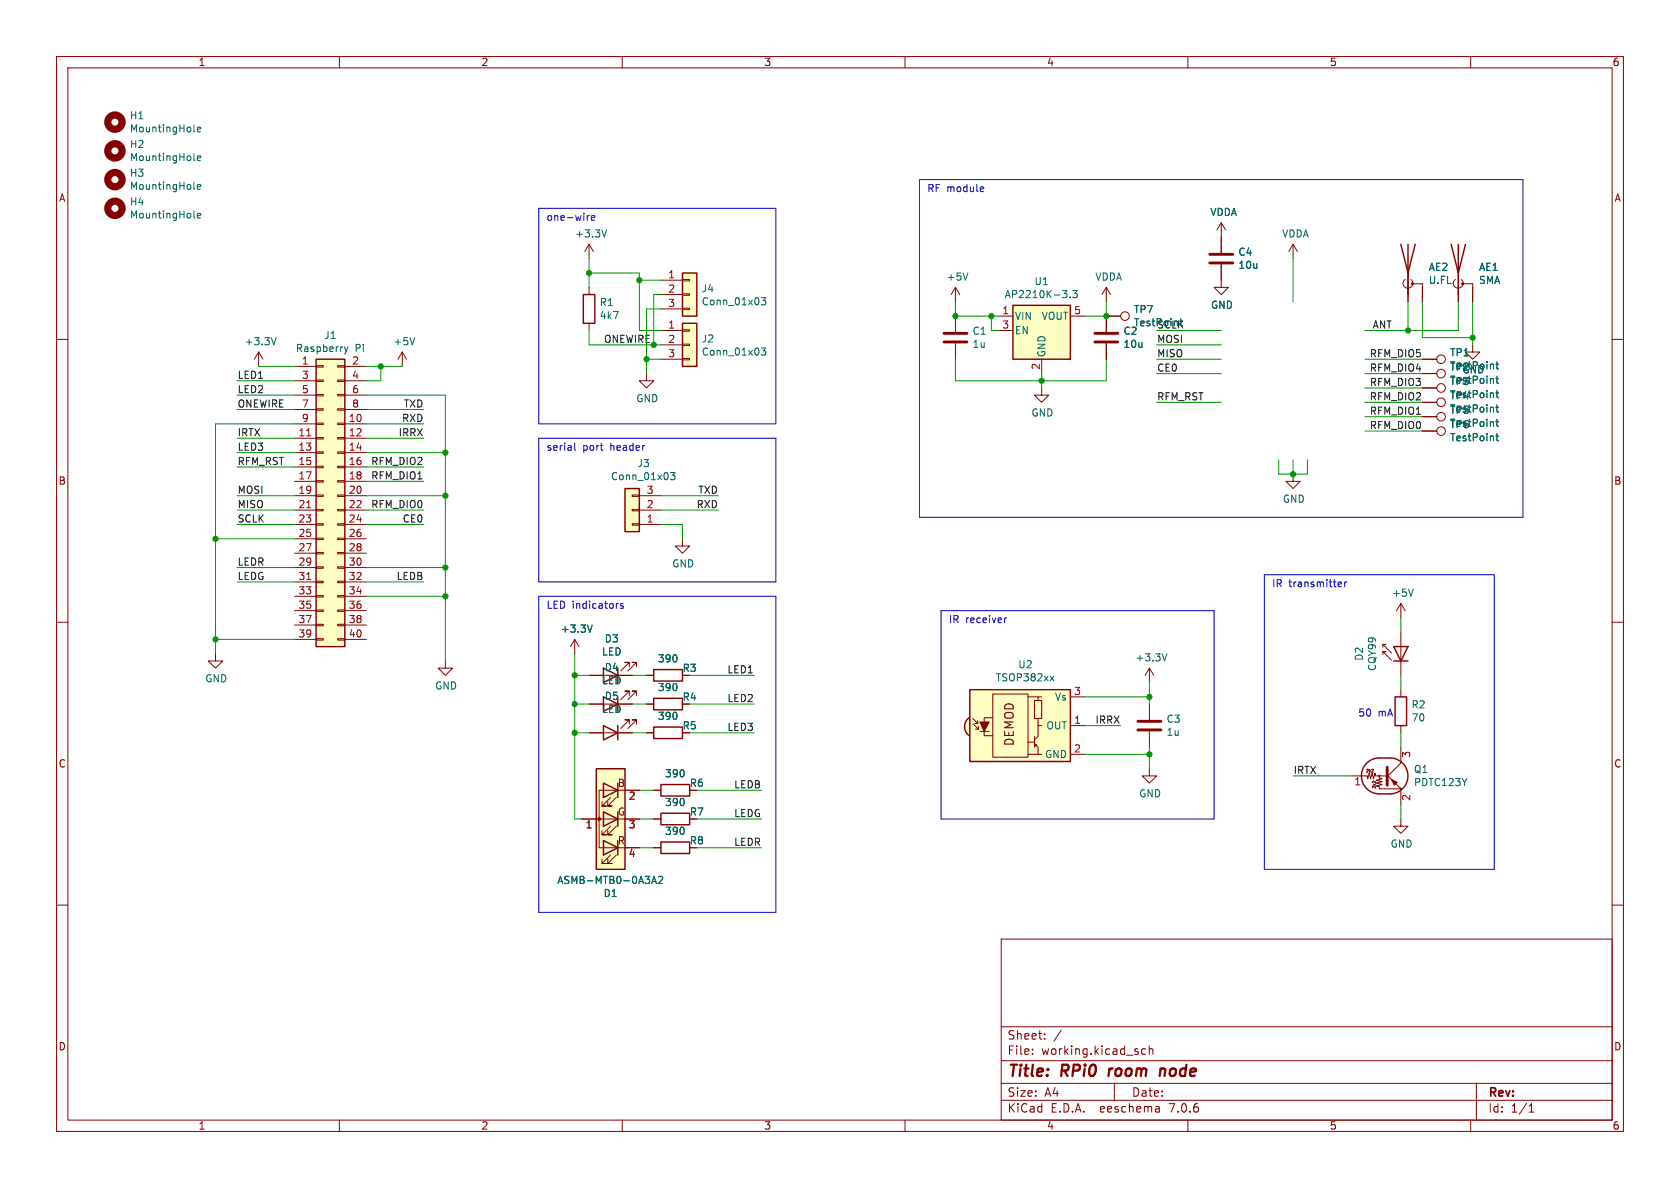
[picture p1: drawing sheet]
<svg xmlns="http://www.w3.org/2000/svg" width="297mm" height="210mm" viewBox="0 0 297 210" stroke-linecap="round" stroke-linejoin="round" font-family="sans-serif">
<g fill="none" stroke="#840000" stroke-width=".18">
<path d="M10 10h277v190h-277zM12 12h273v186h-273zM60 10v2M110 10v2M160 10v2M210 10v2M260 10v2M215.9 39.4v5.3M215.9 39.4l-.8 1.2M215.9 39.4l.8 1.2M10 60h2M104.1 43.2v2.5"/>
<path d="M104.1 50.8v1.3M104.1 57.2v1.2M104.1 43.2l-.7 1.3M104.1 43.2l.8 1.3M116.8 58.4h3.8M116.8 49.5h3.8M116.8 52.1h3.8M116.8 54.6h3.8M120.6 58.3h1.3v.2h-1.3zM120.6 54.5h1.3v.2h-1.3zM120.6 51.9h1.3v.3h-1.3zM120.6 49.4h1.3v.3h-1.3z"/>
<path d="M168.9 50.8l-.8 1.3M168.9 50.8v2.5M168.9 55.9v2.8M168.9 50.8l.8 1.3M176.5 55.9h2.6M176.5 58.4h2.6M189.2 55.9h2.6M195.6 50.8l-.8 1.3M195.6 50.8v2.5M195.6 50.8l.7 1.3M198.1 55.9h-2.5v2.8M215.9 46.7v4.1h1.3l-1.3 1.3-1.3-1.3h1.3"/>
<path d="M228.6 43.2l-.8 1.3M228.6 43.2v2.5M228.6 43.2l.8 1.3M248.4 49.4a.85 .85 0 0 0-.1 1.3 .85 .85 0 0 0 1.2 0 .85 .85 0 0 0-.1-1.3M248.9 48.3v5M249.7 50.2h1.8v3.1M257.3 49.4a.85 .85 0 0 0-.1 1.3 .85 .85 0 0 0 1.2 0 .85 .85 0 0 0-.1-1.3M257.8 48.3v5M258.6 50.2h1.7v3.1M285 60h2M45.7 62.2l-.7 1.3M45.7 62.2v2.6"/>
<path d="M45.7 62.2l.8 1.3M52.1 64.8h3.8M52.1 74.9h3.8M52.1 77.5h3.8M52.1 67.3h3.8M52.1 69.9h3.8M52.1 72.4h3.8M55.9 79.9h1.2v.2h-1.2zM55.9 77.3h1.2v.3h-1.2zM55.9 74.8h1.2v.3h-1.2zM55.9 72.3h1.2v.2h-1.2zM55.9 69.7h1.2v.3h-1.2z"/>
<path d="M55.9 67.2h1.2v.2h-1.2zM55.9 64.6h1.2v.3h-1.2zM59.7 79.9h1.3v.2h-1.3zM59.7 77.3h1.3v.3h-1.3zM59.7 74.8h1.3v.3h-1.3zM59.7 72.3h1.3v.2h-1.3zM59.7 69.7h1.3v.3h-1.3zM59.7 67.2h1.3v.2h-1.3zM59.7 64.6h1.3v.3h-1.3zM61 64.8h3.8M61 74.9h3.8M61 77.5h3.8"/>
<path d="M61 67.3h3.8M61 69.9h3.8M61 72.4h3.8M71.1 62.2l-.7 1.3M71.1 62.2v2.6M71.1 62.2l.8 1.3M114.3 66v1.3h1.3l-1.3 1.3-1.3-1.3h1.3M116.8 63.5h3.8M116.8 61h3.8M120.6 63.4h1.3v.2h-1.3zM120.6 60.8h1.3v.3h-1.3zM168.9 60.7v2.8"/>
<path d="M184.1 68.6v1.3h1.3l-1.3 1.2-1.2-1.2h1.2M184.1 63.5v2.5M195.6 60.7v2.8M251.5 68.6h2.5M251.5 63.5h2.5M251.5 66h2.5M251.5 71.1h2.5M251.5 76.2h2.5M251.5 73.7h2.5M260.3 61v1.2h1.3l-1.3 1.3-1.2-1.3h1.2M52.1 80h3.8M52.1 82.6h3.8"/>
<path d="M52.1 85.1h3.8M52.1 87.6h3.8M52.1 90.2h3.8M52.1 92.7h3.8M52.1 95.3h3.8M52.1 97.8h3.8M55.9 97.7h1.2v.2h-1.2zM55.9 95.1h1.2v.3h-1.2zM55.9 92.6h1.2v.2h-1.2zM55.9 90h1.2v.3h-1.2zM55.9 87.5h1.2v.3h-1.2zM55.9 85h1.2v.2h-1.2z"/>
<path d="M55.9 82.4h1.2v.3h-1.2zM59.7 97.7h1.3v.2h-1.3zM59.7 95.1h1.3v.3h-1.3zM59.7 92.6h1.3v.2h-1.3zM59.7 90h1.3v.3h-1.3zM59.7 87.5h1.3v.3h-1.3zM59.7 85h1.3v.2h-1.3zM59.7 82.4h1.3v.3h-1.3zM61 80h3.8M61 82.6h3.8M61 85.1h3.8M61 87.6h3.8"/>
<path d="M61 90.2h3.8M61 92.7h3.8M61 95.3h3.8M61 97.8h3.8M111.8 87.5h1.2v.3h-1.2zM111.8 90h1.2v.3h-1.2zM111.8 92.6h1.2v.2h-1.2zM113 87.6h3.8M113 90.2h3.8M113 92.7h3.8M120.6 95.3v1.2h1.3l-1.3 1.3-1.2-1.3h1.2M228.6 83.8v1.3h1.3l-1.3 1.3-1.3-1.3h1.3"/>
<path d="M10 110h2M38.1 115.6v1.2h1.3l-1.3 1.3-1.3-1.3h1.3M52.1 100.3h3.8M52.1 102.9h3.8M52.1 105.4h3.8M52.1 108h3.8M52.1 110.5h3.8M52.1 113h3.8M55.9 112.9h1.2v.3h-1.2zM55.9 110.4h1.2v.2h-1.2zM55.9 107.8h1.2v.3h-1.2zM55.9 105.3h1.2v.2h-1.2z"/>
<path d="M55.9 102.7h1.2v.3h-1.2zM55.9 100.2h1.2v.3h-1.2zM59.7 112.9h1.3v.3h-1.3zM59.7 110.4h1.3v.2h-1.3zM59.7 107.8h1.3v.3h-1.3zM59.7 105.3h1.3v.2h-1.3zM59.7 102.7h1.3v.3h-1.3zM59.7 100.2h1.3v.3h-1.3zM61 100.3h3.8M61 102.9h3.8M61 105.4h3.8M61 108h3.8"/>
<path d="M61 110.5h3.8M61 113h3.8M78.7 116.8v1.3h1.3l-1.3 1.3-1.2-1.3h1.2M101.6 113l-.8 1.3M101.6 113v2.6M101.6 113l.8 1.3M104.1 119.4h2.6M109.2 119.4h2.6M111.3 117.9v-.8h-.8h.8l-1.6 1.5M112.5 117.9v-.8h-.7h.7l-1.5 1.5M114.3 119.4h1.3M203.2 118.1l-.8 1.3"/>
<path d="M203.2 118.1v2.6M203.2 118.1l.8 1.3M244.5 115.7v-.5h.5h-.5l1.5 1.5M244.5 113.9v.5M245 113.9h-.5l1.5 1.5M247.6 106.7v2.5M247.6 111.8v7.6M247.6 106.7l-.7 1.3M247.6 106.7l.8 1.3M285 110h2M104.1 129.5h7.7M104.1 124.5h2.6"/>
<path d="M109.2 124.5h2.6M111.3 128v-.7h-.8h.8l-1.6 1.5M111.3 122.9v-.7h-.8h.8l-1.6 1.5M112.5 128v-.7h-.7h.7l-1.5 1.5M112.5 122.9v-.7h-.7h.7l-1.5 1.5M113 139.7h-7.1v10.2h7.1M114.3 129.5h1.3M114.3 124.5h1.3M115.6 139.7h1.2M172 127l.8 .9M172.1 128l.9 .9M172.3 127.9h.5"/>
<path d="M172.5 128.9h.5M172.8 127.4v.5M173 128.4v.5M173.2 129.3h1.7M175.5 122.7h6.2v11.2h-6.2zM175.5 126.9h-1.5v3.1h1.5M181.7 133.4h1.8M181.7 123.2h1.8M181.7 131.2h1.2M182.9 123.8h1.2v3.2h-1.2zM182.9 131.4l.6 .7v1.3h.6M182.9 130.2v1.9"/>
<path d="M183.3 131.6v.2h-.3M183.5 127v1.3M184.1 123.2h-.6v.6M184.1 128.3h-.6v1.9l-.6 .6M189.2 133.4h2.6M189.2 123.2h2.6M189.2 128.3h2.6M203.2 135.9v1.3h1.3l-1.3 1.2-1.3-1.2h1.3M203.2 124.5v2.8M203.2 129.3v2.8M238.8 137.2h2.9l.1 .5 .3-1 .2 1 .3-1 .2 1 .3-1 .1 .5h1.9M241.6 136h.2"/>
<path d="M242.1 136v.5M242.5 136h.2l.1 .1-.3 .4h.3M242.7 138.8h.5M242.7 139v.3M243.2 138.1v.3l-.4-.3-.1 .1v.2M245.1 136.9l2.5 2.5h-3.8v-.3l-.5-.2 1-.2-1-.3 1-.2-1-.3 1-.2-.5-.2v-.3M247.6 132.1v2.8l-2.5 2.5M247.6 121.9v1.3M247.6 128.3v1.2M247.6 139.7v2.5M10 160h2M102.9 144.8h10.1"/>
<path d="M106.7 151.1h.1M107.9 141l-1.5 1.5h.8h-.8v-.8M107.9 146.1l-1.5 1.5h.8h-.8v-.8M107.9 151.1l-1.5 1.6h.8h-.8v-.8M109 141l-1.6 1.5h.8h-.8v-.8M109 146.1l-1.6 1.5h.8h-.8v-.8M109 151.1l-1.6 1.6h.8h-.8v-.8M115.6 144.8h1.2M115.6 149.9h1.2M247.6 144.8v1.3h1.3l-1.3 1.2-1.2-1.2h1.2M285 160h2M177 166h108v32h-108z"/>
<path d="M60 198v2M110 198v2M160 198v2M177 194.5h108M177 191.5h108M177 187.5h108M177 181.5h108M182.5 186.3v.1M182.5 185.5v.1M184.7 183.6v.1M184.7 182.8v.1M187.6 182.1l-1.3 2"/>
<path d="M197 191.5v3M202.5 185.5l-.4-.1-.3 .3v.4l.2 .2h.5M203.2 185.5l.2-.1 .3 .1 .1 .9M203.2 184.9v1.5M204.9 195.7l.1 .9M205 196.5l-.2 .1M205 196h-.2M210 198v2M260 198v2M261 191.5v6.5M270.3 196.6h.9M270.3 195.5l.4-.4v1.5"/>
<circle cx="198.9" cy="55.9" r=".76"/>
<circle cx="254.8" cy="66" r=".76"/>
<circle cx="254.8" cy="68.6" r=".76"/>
<circle cx="254.8" cy="63.5" r=".76"/>
<circle cx="254.8" cy="71.1" r=".76"/>
<circle cx="254.8" cy="76.2" r=".76"/>
<circle cx="254.8" cy="73.7" r=".76"/>
<circle cx="243.8" cy="137.2" r=".13"/>
<circle cx="247.6" cy="139.4" r=".13"/>
</g>
<path d="M196.1 188.9l-.1 1.3M205.2 188.9l-.2 1.3M205.9 189a.57 .57 0 0 0-.7 .1M206 189.2l-.1 1" fill="none" stroke="#840000" stroke-width=".4"/>
<g fill="none" stroke="#840000" stroke-width="1.3">
<circle cx="20.3" cy="26.7" r="1.27"/>
<circle cx="20.3" cy="36.8" r="1.27"/>
<circle cx="20.3" cy="31.7" r="1.27"/>
<circle cx="20.3" cy="21.6" r="1.27"/>
</g>
<g fill="none" stroke="#006464" stroke-width=".18">
<path d="M34.3 38.4l.2 .2M34.3 33.3l.2 .2M34.3 23.1l.2 .2M34.3 28.2l.2 .2M34.9 38.1l.6-.1-.1-.2-.3-.1-.2 .2v.6h.5M34.9 22.9l.6-.1-.1-.3h-.3l-.2 .1v.7h.5M34.9 28l.6-.2-.1-.2-.3-.1-.2 .2v.6h.5M34.9 33l.6-.1-.1-.2-.3-.1-.2 .2v.6h.5M48.8 59.7l-.4 1.3M73.3 59.7l-.4 1.3M107.2 40.6l-.4 1.3M134.6 52.6h.8l-.5 .5 .4 .1v.6l-.2 .1-.5-.1"/>
<path d="M171.1 48.3l-.4 1.2M187.8 51.4h.8l-.4 .4M188.6 52v.5M189.2 52.5v.1M189.7 51.4h.7l-.4 .4 .4 .2v.5l-.2 .1-.5-.1M60.9 61.3l.3 .8M61.2 62.1l-.3 .5M61.5 61.3l-.3 .8M134.6 61.5h.8l-.5 .5 .4 .1v.6l-.2 .1-.5-.1M264.4 69.5h.5M264.4 64.4h.5M264.4 66.9h.5"/>
<path d="M264.4 72h.5M264.4 77.1h.5M264.4 74.5h.5M264.6 64v1l.3 .2M264.6 66.5v1.1l.3 .2M264.6 69v1.1l.3 .2M264.6 71.6v1.1l.3 .1M264.6 74.1v1.1l.3 .2M264.6 76.7v1l.3 .2M118.5 83.5h.8l-.4 .5 .4 .1v.6l-.2 .1-.6-.1M104.7 110.5l-.4 1.3M185.7 119.5l.6 .9"/>
<path d="M186.3 119.5l-.6 .9M206.3 115.6l-.4 1.2M249.8 104.1l-.4 1.3M115.2 156.2l.4-1.3 .5 1.3M115.3 155.8h.6M116.4 155l.5-.1 .2 .4-.7 .9h.7"/>
</g>
<g fill="none" stroke="#840000" stroke-width=".25">
<path d="M103.1 52.1h2.1v5.1h-2.1zM120.6 57.2h2.6v7.6h-2.6zM120.6 48.3h2.6v7.6h-2.6zM179.1 54h10.1v9.5h-10.1zM247.6 43.2l1.3 5.1 1.3-5.1M248.9 43.2v8.9M256.5 43.2l1.3 5.1 1.3-5.1M257.8 43.2v8.9M55.9 63.5h5.1v50.8h-5.1zM110.5 86.4h2.5v7.6h-2.5zM106.7 118.1l2.5 1.3-2.5 1.3zM109.2 118.1v2.6"/>
<path d="M115.6 118.4h5v2h-5zM246.4 114.3h2.5l-1.3 2.5zM246.4 116.8h2.5M105.4 135.9h5.1v17.8h-5.1zM106.7 128.3l2.5 1.2-2.5 1.3zM106.7 123.2l2.5 1.3-2.5 1.2zM106.7 138.4l2.5 1.3-2.5 1.3zM109.2 123.2v2.5M109.2 128.3v2.5M109.2 138.4v2.6M115.6 123.4h5v2.1h-5zM115.6 128.5h5v2.1h-5z"/>
<path d="M116.8 138.7h5.1v2h-5.1zM171.3 126.9a1.97 1.97 0 0 0 0 3.1M171.4 121.9h17.8v12.7h-17.8zM241.6 134.9a3.2 3.2 0 0 1 2.2-.9h1.9a3.2 3.2 0 0 1 3.2 3.2 3.2 3.2 0 0 1-3.2 3.1h-1.9a3.2 3.2 0 0 1-2.9-1.9 3.2 3.2 0 0 1 .7-3.5zM246.6 123.2h2.1v5.1h-2.1zM106.7 143.5l2.5 1.3-2.5 1.3zM106.7 148.6l2.5 1.3-2.5 1.2zM109.2 143.5v2.6M109.2 148.6v2.5M116.8 143.8h5.1v2h-5.1zM116.8 148.8h5.1v2.1h-5.1z"/>
</g>
<g fill="#ffffc2" stroke="#ffffc2" stroke-width=".18">
<path d="M55.9 63.5h5.1v50.8h-5.1z"/>
<path d="M110.5 86.4h2.5v7.6h-2.5z"/>
<path d="M179.1 54h10.1v9.5h-10.1z"/>
<path d="M105.4 135.9h5.1v17.8h-5.1z"/>
<path d="M120.6 57.2h2.6v7.6h-2.6z"/>
<path d="M120.6 48.3h2.6v7.6h-2.6z"/>
<path d="M171.1 127l.2-.1 1.2 1.6-1.2 1.5a1.97 1.97 0 0 1-.2-3z"/>
<path d="M171.4 121.9h17.8v12.7h-17.8z"/>
</g>
<path d="M54.2 77.1h.7M54.2 89.8h.7M54.2 102.5h.7" fill="none" stroke="#a90000" stroke-width=".18"/>
<path d="M166.9 58.9h4M193.5 58.9h4.1M213.9 46.5h4M213.9 45h4M166.9 60.5h4M193.5 60.5h4.1M201.2 129h4M201.2 127.5h4" fill="none" stroke="#840000" stroke-width=".51"/>
<g fill="#840000" stroke="#840000" stroke-width=".18">
<path d="M246 137.8l1 .5-.5 .5z"/>
<path d="M173.2 127.6h1.7l-.9 1.7z"/>
<circle cx="249.7" cy="50.2" r=".18"/>
<circle cx="105.9" cy="144.8" r=".25"/>
<circle cx="258.6" cy="50.2" r=".18"/>
</g>
<path d="M245.2 135.6v3.2z" fill="#840000" stroke="#840000" stroke-width=".51"/>
<g fill="none" stroke="#0000c2" stroke-width=".18">
<path d="M95.2 36.8h42v38.1h-42zM104.2 38.1l-.4 .3M104.5 38.5l.6-.1v-.2l-.4-.1-.2 .2 .1 .6h.5M162.6 31.8h106.6v59.6h-106.6zM173.5 33l.3 .1 .1 .2-.6 .2M173.8 33.8l-.3 .1M95.2 77.5h42v25.4h-42zM101.6 78.3v1.1l.2 .2M95.2 105.4h42v55.9h-42zM109.2 106.7h.1M110.2 106.8l-.3-.1-.2 .2v.2l.5 .1v.3h-.5M166.4 108h48.2v36.8h-48.2z"/>
<path d="M177.6 109.2v.9M178 109.2l-.4 .3M223.5 101.6h40.7v52.1h-40.7zM236.7 102.9h.4l.1 .3-.6 .1M237.1 103.7h-.4M237.7 102.9v.8M238.1 102.9l-.4 .2"/>
</g>
<g fill="none" stroke="#009600" stroke-width=".18">
<path d="M104.1 45.7v5.1M104.1 58.4v2.6h12.7M104.1 48.3h8.9v10.1h3.8M113 49.5h3.8M116.8 52.1h-1.2v8.9M116.8 54.6h-2.5v11.4M168.9 53.3v2.6h7.6M175.3 55.9v2.5h1.2M195.6 53.3v2.6h-3.8M204.5 58.4h11.4M228.6 45.7v7.6M248.9 53.3v5.1"/>
<path d="M251.5 53.3v6.4h8.8M257.8 53.3v5.1h-16.5M260.3 53.3v7.7M41.9 67.3h10.2M41.9 72.4h10.2M41.9 77.5h10.2M41.9 69.9h10.2M45.7 64.8h6.4M52.1 74.9h-14v40.7M64.8 74.9h10.1M64.8 64.8h6.3M64.8 69.9h13.9v46.9"/>
<path d="M64.8 72.4h10.1M64.8 77.5h10.1M67.3 64.8v2.5h-2.5M114.3 63.5h2.5M168.9 63.5v3.8h26.7v-3.8M184.1 66v2.6M204.5 61h11.4M204.5 63.5h11.4M204.5 66h11.4M204.5 71.1h11.4M241.3 63.5h10.2M241.3 73.7h10.2"/>
<path d="M241.3 66h10.2M241.3 71.1h10.2M241.3 68.6h10.2M241.3 76.2h10.2M38.1 95.3h14M41.9 82.6h10.2M41.9 87.6h10.2M41.9 92.7h10.2M41.9 90.2h10.2M41.9 80h10.2M64.8 82.6h10.1M64.8 87.6h13.9"/>
<path d="M64.8 92.7h10.1M64.8 90.2h10.1M64.8 85.1h10.1M64.8 80h13.9M116.8 87.6h10.2M116.8 92.7h3.8v2.6M116.8 90.2h10.2M226.1 81.3v2.5h5v-2.5M228.6 81.3v2.5M38.1 113h14M41.9 102.9h10.2M41.9 100.3h10.2"/>
<path d="M64.8 102.9h10.1M64.8 100.3h13.9M64.8 105.4h13.9M101.6 115.6v29.2h1.3M101.6 119.4h2.5M111.8 119.4h2.5M121.9 119.4h11.4M247.6 109.2v2.6M247.6 119.4v2.5M101.6 124.5h2.5M101.6 129.5h2.5M111.8 124.5h2.5"/>
<path d="M111.8 129.5h2.5M113 139.7h2.6M121.9 124.5h11.4M121.9 129.5h11.4M123.2 139.7h11.4M191.8 133.4h11.4M191.8 128.3h6.3M191.8 123.2h11.4M203.2 120.7v3.8M203.2 132.1v3.8M228.6 137.2h10.2M247.6 129.5v2.6"/>
<path d="M113 149.9h2.6M113 144.8h2.6M123.2 149.9h11.4M123.2 144.8h11.4M247.6 142.2v2.6"/>
</g>
<g fill="#009600" stroke="#009600" stroke-width=".18">
<circle cx="38.1" cy="113" r=".46"/>
<circle cx="38.1" cy="95.3" r=".46"/>
<circle cx="78.7" cy="105.4" r=".46"/>
<circle cx="78.7" cy="100.3" r=".46"/>
<circle cx="104.1" cy="48.3" r=".46"/>
<circle cx="113" cy="49.5" r=".46"/>
<circle cx="114.3" cy="63.5" r=".46"/>
<circle cx="78.7" cy="87.6" r=".46"/>
<circle cx="78.7" cy="80" r=".46"/>
<circle cx="67.3" cy="64.8" r=".46"/>
<circle cx="101.6" cy="119.4" r=".46"/>
<circle cx="101.6" cy="124.5" r=".46"/>
<circle cx="101.6" cy="129.5" r=".46"/>
<circle cx="115.6" cy="61" r=".46"/>
<circle cx="168.9" cy="55.9" r=".46"/>
<circle cx="175.3" cy="55.9" r=".46"/>
<circle cx="203.2" cy="133.4" r=".46"/>
<circle cx="203.2" cy="123.2" r=".46"/>
<circle cx="184.1" cy="67.3" r=".46"/>
<circle cx="195.6" cy="55.9" r=".46"/>
<circle cx="228.6" cy="83.8" r=".46"/>
<circle cx="248.9" cy="58.4" r=".46"/>
<circle cx="260.3" cy="59.7" r=".46"/>
</g>
<g font-size="2.8" fill="#840000">
<text x="178" y="190.9">Title:</text>
<text x="187.7" y="190.9">RPi0</text>
<text x="196.8" y="190.9">room</text>
<text x="206.7" y="190.9">node</text>
</g>
<g font-size="2.1" fill="#840000">
<text x="179.5" y="132" transform="rotate(-90 179.5 132)">DEMOD</text>
<text x="178" y="184">Sheet:</text>
<text x="178" y="186.7">File:</text>
<text x="184.1" y="186.7">working.kicad_sch</text>
<text x="178" y="196.9">KiCad</text>
<text x="178" y="194.1">Size:</text>
<text x="184.7" y="194.1">A4</text>
<text x="185.7" y="196.9">E.D.A.</text>
<text x="194.6" y="196.9">eeschema</text>
<text x="200" y="194.1">Date:</text>
<text x="207" y="196.9">7.0.6</text>
<text x="263" y="194.3">Rev:</text>
<text x="263" y="196.9">Id:</text>
<text x="267.1" y="196.9">1/1</text>
</g>
<g font-size="1.8" fill="#840000">
<text x="35" y="11.9">1</text>
<text x="85" y="11.9">2</text>
<text x="135" y="11.9">3</text>
<text x="185" y="11.9">4</text>
<text x="235" y="11.9">5</text>
<text x="285" y="11.9">6</text>
<text x="10.3" y="35.9">A</text>
<text x="285.3" y="35.9">A</text>
<text x="10.3" y="85.9">B</text>
<text x="285.3" y="85.9">B</text>
<text x="120.6" y="119">R3</text>
<text x="120.6" y="124.1">R4</text>
<text x="120.6" y="129.1">R5</text>
<text x="10.3" y="135.9">C</text>
<text x="285.3" y="135.9">C</text>
<text x="109.1" y="139.3">B</text>
<text x="121.8" y="139.3">R6</text>
<text x="109.1" y="144.4">G</text>
<text x="109.1" y="149.5">R</text>
<text x="121.8" y="144.4">R7</text>
<text x="121.8" y="149.5">R8</text>
<text x="10.3" y="185.9">D</text>
<text x="285.3" y="185.9">D</text>
<text x="35" y="199.9">1</text>
<text x="85" y="199.9">2</text>
<text x="135" y="199.9">3</text>
<text x="185" y="199.9">4</text>
<text x="235" y="199.9">5</text>
<text x="285" y="199.9">6</text>
</g>
<g font-size="1.8" fill="#006464">
<text x="22.9" y="21.3">H1</text>
<text x="22.9" y="23.6">MountingHole</text>
<text x="22.9" y="26.4">H2</text>
<text x="22.9" y="28.7">MountingHole</text>
<text x="22.9" y="31.4">H3</text>
<text x="22.9" y="33.8">MountingHole</text>
<text x="22.9" y="36.5">H4</text>
<text x="22.9" y="38.8">MountingHole</text>
<text x="213.9" y="38.4">VDDA</text>
<text x="101.6" y="42.2">+3.3V</text>
<text x="218.8" y="45.4">C4</text>
<text x="218.8" y="47.7">10u</text>
<text x="226.6" y="42.2">VDDA</text>
<text x="124" y="51.9">J4</text>
<text x="167.3" y="49.8">+5V</text>
<text x="177.5" y="52.9">AP2210K-3.3</text>
<text x="182.8" y="50.6">U1</text>
<text x="193.6" y="49.8">VDDA</text>
<text x="252.5" y="48.1">AE2</text>
<text x="252.5" y="50.4">U.FL</text>
<text x="261.4" y="48.1">AE1</text>
<text x="261.4" y="50.4">SMA</text>
<text x="105.9" y="54.3">R1</text>
<text x="105.9" y="56.6">4k7</text>
<text x="124" y="54.2">Conn_01x03</text>
<text x="171.8" y="59.4">C1</text>
<text x="179.3" y="56.7">VIN</text>
<text x="179.3" y="59.3">EN</text>
<text x="184.1" y="56.7">VOUT</text>
<text x="198.5" y="59.4">C2</text>
<text x="200.4" y="55.6">TP7</text>
<text x="200.4" y="57.9">TestPoint</text>
<text x="204.5" y="58.2">SCLK</text>
<text x="214" y="54.8">GND</text>
<text x="43.2" y="61.2">+3.3V</text>
<text x="52.2" y="62.4">Raspberry</text>
<text x="57.2" y="60.1">J1</text>
<text x="62.8" y="62.4">Pi</text>
<text x="69.5" y="61.2">+5V</text>
<text x="124" y="60.8">J2</text>
<text x="124" y="63.1">Conn_01x03</text>
<text x="171.8" y="61.7">1u</text>
<text x="185" y="63.2" transform="rotate(-90 185 63.2)">GND</text>
<text x="198.5" y="61.7">10u</text>
<text x="256.2" y="63.2">TP1</text>
<text x="256.2" y="65.5">TestPoint</text>
<text x="256.2" y="65.7">TP2</text>
<text x="112.4" y="71.3">GND</text>
<text x="256.2" y="68.3">TP3</text>
<text x="256.2" y="70.6">TestPoint</text>
<text x="256.2" y="68">TestPoint</text>
<text x="256.2" y="70.8">TP4</text>
<text x="258.4" y="66.2">GND</text>
<text x="182.2" y="73.8">GND</text>
<text x="256.2" y="73.1">TestPoint</text>
<text x="256.2" y="75.9">TP6</text>
<text x="256.2" y="73.4">TP5</text>
<text x="256.2" y="75.7">TestPoint</text>
<text x="112.6" y="82.8">J3</text>
<text x="256.2" y="78.2">TestPoint</text>
<text x="107.9" y="85.1">Conn_01x03</text>
<text x="226.7" y="89.1">GND</text>
<text x="118.7" y="100.5">GND</text>
<text x="246" y="105.7">+5V</text>
<text x="99" y="112">+3.3V</text>
<text x="106.8" y="113.8">D3</text>
<text x="106.3" y="116.1">LED</text>
<text x="106.8" y="118.8">D4</text>
<text x="116.2" y="117.3">390</text>
<text x="179.9" y="118.3">U2</text>
<text x="200.6" y="117.1">+3.3V</text>
<text x="241.1" y="116.9" transform="rotate(-90 241.1 116.9)">D2</text>
<text x="243.5" y="118.7" transform="rotate(-90 243.5 118.7)">CQY99</text>
<text x="36.2" y="120.8">GND</text>
<text x="76.8" y="122.1">GND</text>
<text x="106.3" y="121.2">LED</text>
<text x="106.8" y="123.9">D5</text>
<text x="116.2" y="122.4">390</text>
<text x="175.9" y="120.7">TSOP382xx</text>
<text x="186.4" y="124.1">Vs</text>
<text x="249.4" y="125.4">R2</text>
<text x="106.3" y="126.2">LED</text>
<text x="116.2" y="127.5">390</text>
<text x="184.9" y="129.1">OUT</text>
<text x="206.1" y="128">C3</text>
<text x="206.1" y="130.3">1u</text>
<text x="249.4" y="127.7">70</text>
<text x="117.5" y="137.6">390</text>
<text x="184.6" y="134.2">GND</text>
<text x="249.9" y="136.9">Q1</text>
<text x="117.5" y="142.7">390</text>
<text x="201.3" y="141.1">GND</text>
<text x="249.9" y="139.2">PDTC123Y</text>
<text x="117.5" y="147.8">390</text>
<text x="245.7" y="150">GND</text>
<text x="98.4" y="156.5">ASMB-MTB0-0A3A2</text>
<text x="106.6" y="158.8">D1</text>
</g>
<g font-size="1.8" fill="#0000c2">
<text x="163.8" y="34">RF module</text>
<text x="96.5" y="39.1">one-wire</text>
<text x="96.5" y="79.8">serial</text>
<text x="103" y="79.8">port</text>
<text x="108" y="79.8">header</text>
<text x="96.5" y="107.7">LED indicators</text>
<text x="224.8" y="103.9">IR</text>
<text x="227.8" y="103.9">transmitter</text>
<text x="167.6" y="110.2">IR</text>
<text x="170.7" y="110.2">receiver</text>
<text x="240" y="126.8">50</text>
<text x="243.6" y="126.8">mA</text>
</g>
<g font-size="1.8" fill="#a90000">
<text x="118" y="49.3">1</text>
<text x="118" y="51.8">2</text>
<text x="118" y="58.2">1</text>
<text x="118" y="54.4">3</text>
<text x="177.1" y="55.6">1</text>
<text x="177.1" y="58.2">3</text>
<text x="189.8" y="55.6">5</text>
<text x="53.3" y="64.5">1</text>
<text x="62.2" y="64.5">2</text>
<text x="118" y="60.7">2</text>
<text x="118" y="63.2">3</text>
<text x="183.9" y="65.5" transform="rotate(-90 183.9 65.5)">2</text>
<text x="53.3" y="67.1">3</text>
<text x="53.3" y="69.6">5</text>
<text x="62.2" y="67.1">4</text>
<text x="62.2" y="69.6">6</text>
<text x="52.7" y="77.2">11</text>
<text x="53.3" y="72.1">7</text>
<text x="53.3" y="74.7">9</text>
<text x="61.6" y="74.7">10</text>
<text x="61.6" y="77.2">12</text>
<text x="62.2" y="72.1">8</text>
<text x="52.7" y="79.8">13</text>
<text x="52.7" y="82.3">15</text>
<text x="61.6" y="79.8">14</text>
<text x="61.6" y="82.3">16</text>
<text x="52.7" y="84.8">17</text>
<text x="52.7" y="87.4">19</text>
<text x="52.7" y="89.9">21</text>
<text x="61.6" y="84.8">18</text>
<text x="61.6" y="87.4">20</text>
<text x="61.6" y="89.9">22</text>
<text x="114.2" y="89.9">2</text>
<text x="114.2" y="87.4">3</text>
<text x="52.7" y="92.5">23</text>
<text x="52.7" y="95">25</text>
<text x="61.6" y="92.5">24</text>
<text x="61.6" y="95">26</text>
<text x="114.2" y="92.5">1</text>
<text x="52.7" y="97.5">27</text>
<text x="52.7" y="100.1">29</text>
<text x="61.6" y="97.5">28</text>
<text x="61.6" y="100.1">30</text>
<text x="52.7" y="102.6">31</text>
<text x="52.7" y="105.2">33</text>
<text x="52.7" y="107.7">35</text>
<text x="61.6" y="102.6">32</text>
<text x="61.6" y="105.2">34</text>
<text x="61.6" y="107.7">36</text>
<text x="52.7" y="110.2">37</text>
<text x="52.7" y="112.8">39</text>
<text x="61.6" y="110.2">38</text>
<text x="61.6" y="112.8">40</text>
<text x="189.8" y="122.9">3</text>
<text x="189.8" y="128">1</text>
<text x="189.8" y="133.1">2</text>
<text x="249.6" y="134.1" transform="rotate(-90 249.6 134.1)">3</text>
<text x="111.1" y="141.7">2</text>
<text x="239.3" y="139.1">1</text>
<text x="249.6" y="141.7" transform="rotate(-90 249.6 141.7)">2</text>
<text x="103.4" y="146.8">1</text>
<text x="111.1" y="146.8">3</text>
<text x="111.1" y="151.8">4</text>
</g>
<g font-size="1.8" fill="#0f0f0f">
<text x="242.6" y="58.2">ANT</text>
<text x="106.7" y="60.7">ONEWIRE</text>
<text x="204.5" y="65.8">CE0</text>
<text x="204.5" y="63.2">MISO</text>
<text x="204.5" y="60.7">MOSI</text>
<text x="242.1" y="63.2">RFM_DIO5</text>
<text x="242.1" y="65.8">RFM_DIO4</text>
<text x="41.9" y="69.6">LED2</text>
<text x="41.9" y="67">LED1</text>
<text x="204.5" y="70.9">RFM_RST</text>
<text x="242.1" y="68.3">RFM_DIO3</text>
<text x="242.1" y="70.9">RFM_DIO2</text>
<text x="41.9" y="72.1">ONEWIRE</text>
<text x="41.9" y="77.2">IRTX</text>
<text x="70.4" y="77.2">IRRX</text>
<text x="71" y="74.7">RXD</text>
<text x="71.3" y="72.1">TXD</text>
<text x="242.1" y="73.4">RFM_DIO1</text>
<text x="242.1" y="75.9">RFM_DIO0</text>
<text x="41.9" y="79.7">LED3</text>
<text x="41.9" y="82.3">RFM_RST</text>
<text x="65.5" y="82.3">RFM_DIO2</text>
<text x="41.9" y="87.4">MOSI</text>
<text x="41.9" y="89.9">MISO</text>
<text x="65.5" y="89.9">RFM_DIO0</text>
<text x="65.5" y="84.8">RFM_DIO1</text>
<text x="123" y="89.9">RXD</text>
<text x="123.3" y="87.4">TXD</text>
<text x="41.9" y="92.4">SCLK</text>
<text x="71.1" y="92.4">CE0</text>
<text x="41.9" y="100.1">LEDR</text>
<text x="41.9" y="102.6">LEDG</text>
<text x="70" y="102.6">LEDB</text>
<text x="128.5" y="119.1">LED1</text>
<text x="128.5" y="124.2">LED2</text>
<text x="128.5" y="129.3">LED3</text>
<text x="193.6" y="128">IRRX</text>
<text x="228.6" y="136.9">IRTX</text>
<text x="129.7" y="139.4">LEDB</text>
<text x="129.7" y="149.6">LEDR</text>
<text x="129.7" y="144.5">LEDG</text>
</g>
<g font-size=".7" fill="#840000">
<text x="241.3" y="136.8">2k2</text>
<text x="243.4" y="139.6" transform="rotate(-90 243.4 139.6)">2k2</text>
</g>
</svg>
